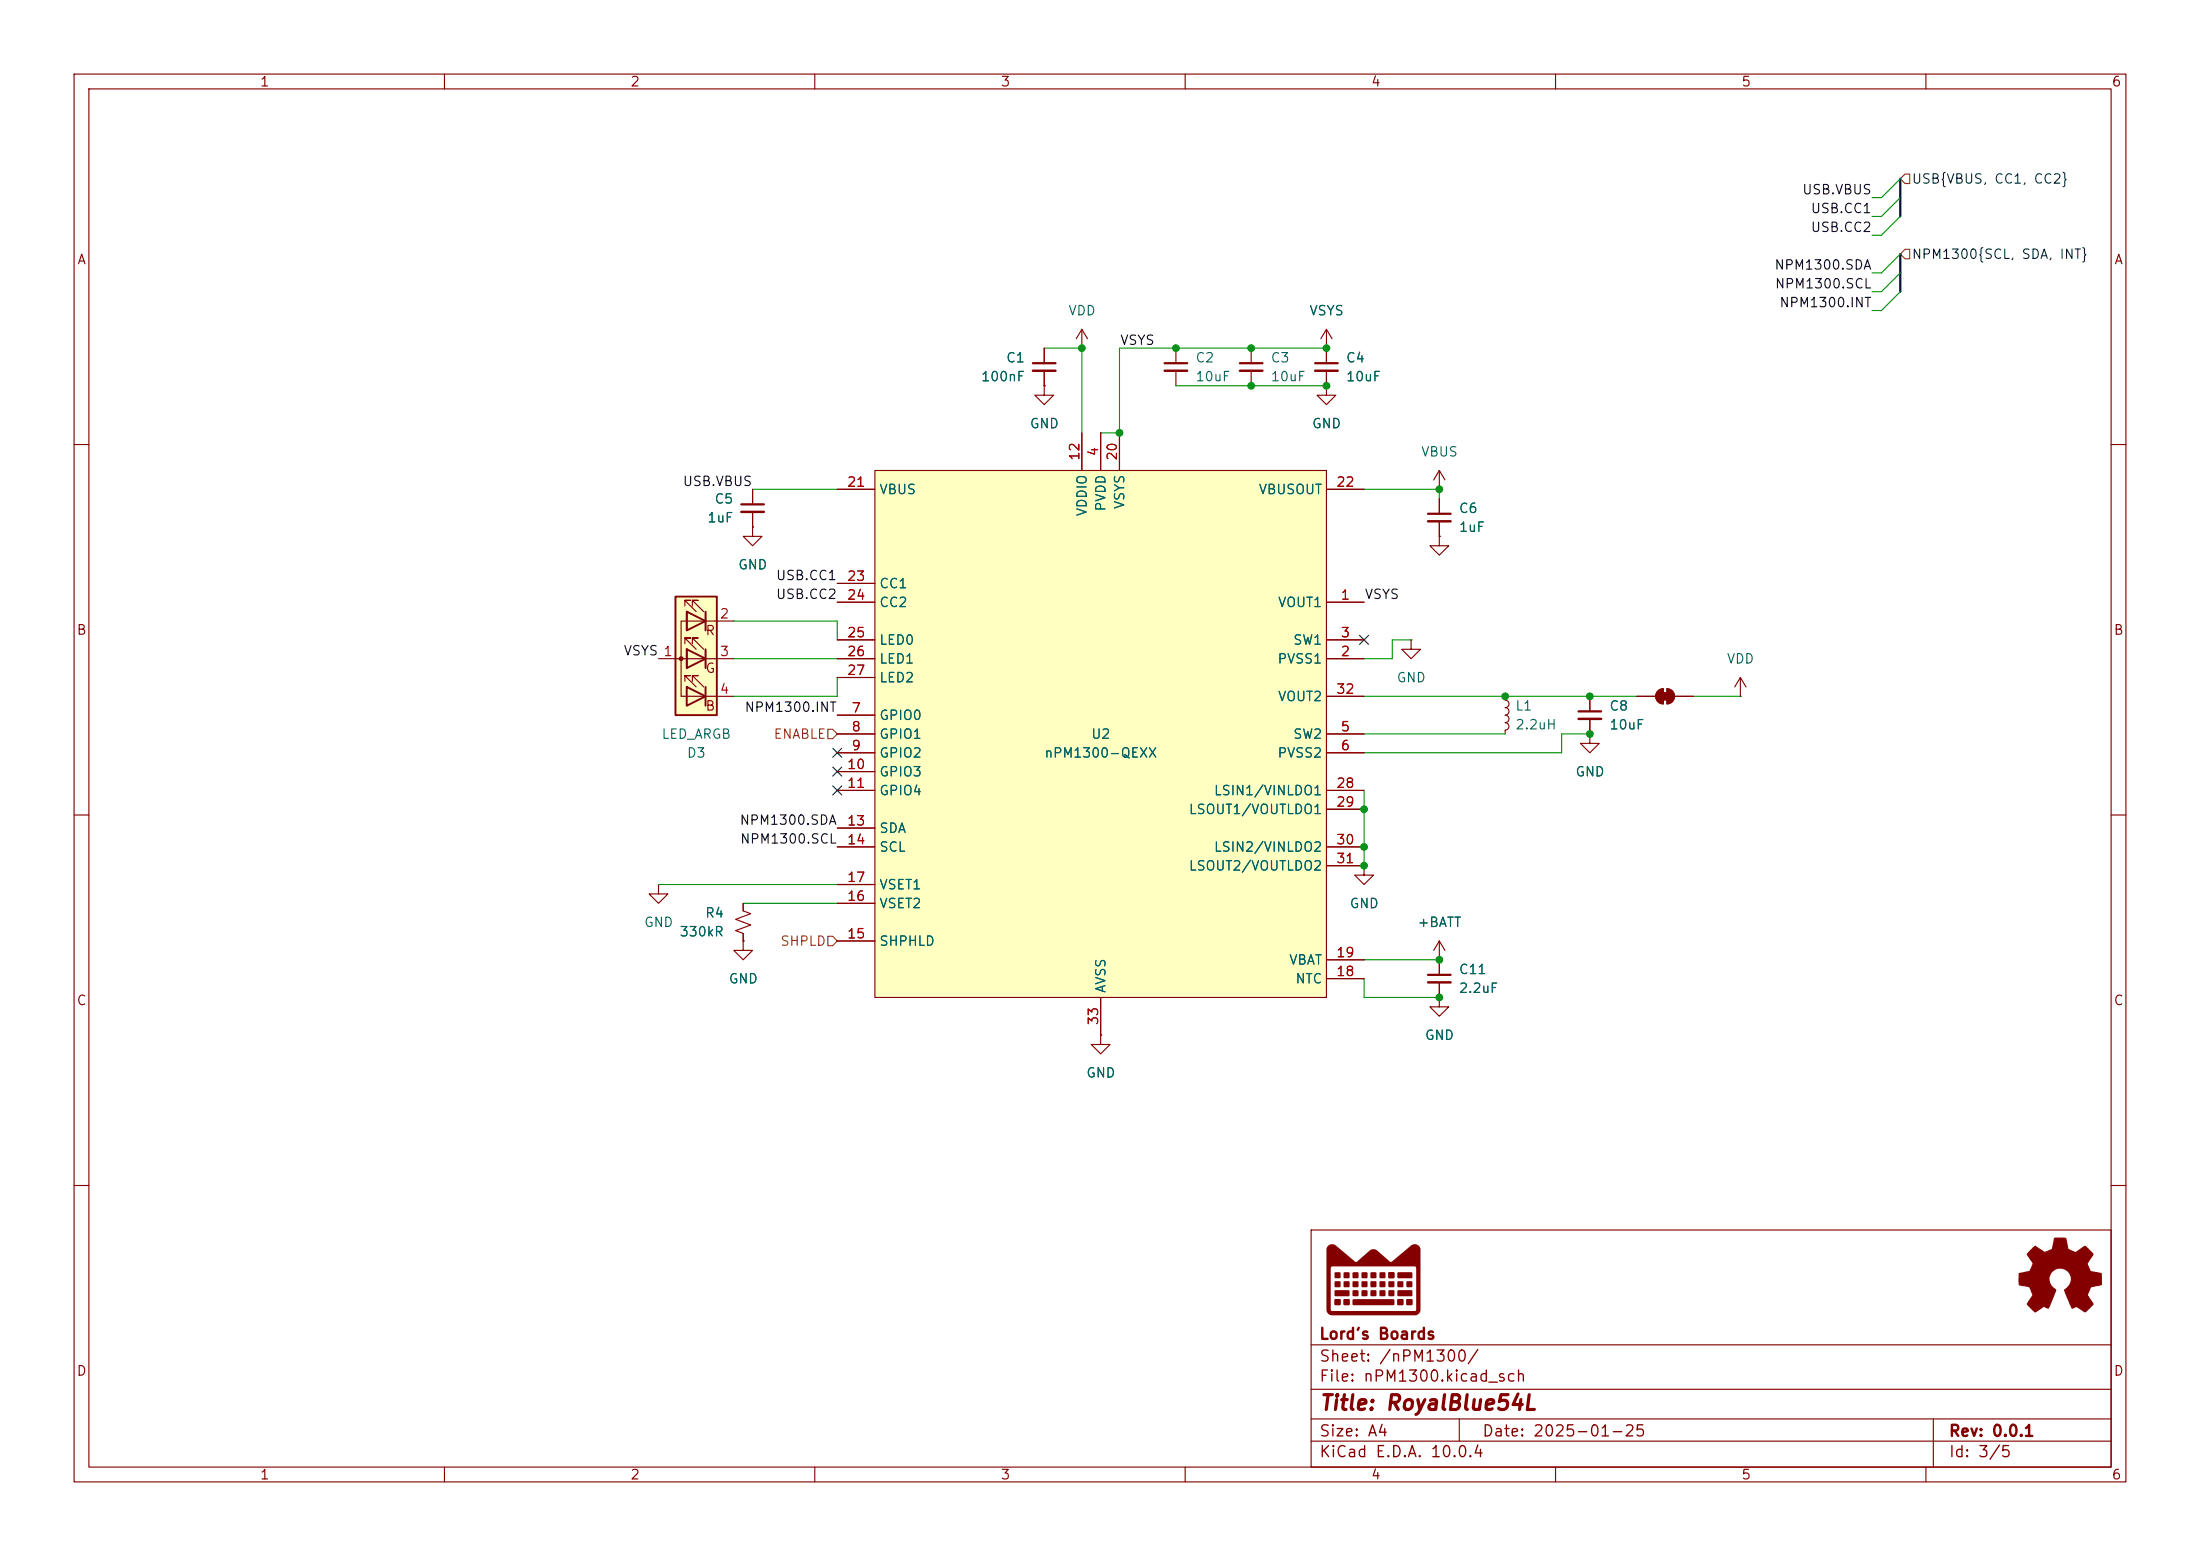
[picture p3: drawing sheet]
<svg xmlns="http://www.w3.org/2000/svg" width="297mm" height="210mm" viewBox="0 0 297 210" stroke-linecap="round" stroke-linejoin="round" font-family="sans-serif">
<g fill="none" stroke="#840000" stroke-width=".15">
<path d="M10 10h277v190h-277zM12 12h273v186h-273zM60 10v2M110 10v2M160 10v2M210 10v2M260 10v2M141 52.1v1.2h1.2l-1.2 1.3-1.3-1.3h1.3M141 52.1h.1M146 47h.1M146 44.5l-.7 1.2M146 44.5l.8 1.2"/>
<path d="M146 44.5v2.5M158.7 47v2M158.7 50v2.1M168.9 47v2M168.9 50v2.1M179.1 47h.1M179.1 52.1v1.2h-1.3l1.3 1.3 1.2-1.3h-1.2M179.1 52.1h.1M179.1 44.5l-.8 1.2M179.1 44.5l.7 1.2M179.1 44.5v4.5M179.1 50v2.1"/>
<path d="M10 60h2M101.6 71.1v1.3h1.3l-1.3 1.3-1.3-1.3h1.3M101.6 71.1h.1M194.3 66h.1M194.3 72.4v1.3h-1.3l1.3 1.2 1.3-1.2h-1.3M194.3 72.4h.1M194.3 63.5l-.8 1.3M194.3 63.5l.8 1.3M194.3 63.5v2.5M285 60h2M10 110h2M285 110h2"/>
<path d="M148.6 139.7v1.3h1.3l-1.3 1.2-1.3-1.2h1.3M148.6 139.7h.1M194.3 134.6v1.3h-1.3l1.3 1.3 1.3-1.3h-1.3M194.3 134.6h.1M10 160h2M177 166h108v32h-108zM285 160h2M60 198v2M110 198v2M160 198v2M177 194.5h108M177 191.5h108"/>
<path d="M177 187.5h108M177 181.5h108M197 191.5v3M210 198v2M260 198v2M261 191.5v6.5"/>
</g>
<path d="M157.2 49h3.1M167.4 49h3M177.5 49h3.1" fill="none" stroke="#840000" stroke-width=".3"/>
<path d="M157.2 50h3.1M167.4 50h3M177.5 50h3.1" fill="none" stroke="#840000" stroke-width=".33"/>
<path d="M118.1 63.5h61v71.1h-61z" fill="#ffffc2"/>
<g fill="none" stroke="#840000" stroke-width=".15">
<path d="M146 58.4v5.1M148.6 58.4v5.1M151.1 58.4v5.1M101.6 66v2.1M101.6 69.1v2M113 66h5.1M113 78.7h5.1M118.1 63.5h61v71.1h-61zM179.1 66h5M113 81.3h5.1M113 86.4h5.1M113 99.1h5.1"/>
<path d="M113 96.5h5.1M113 88.9h5.1M113 91.4h5.1M179.1 81.3h5M179.1 86.4h5M179.1 99.1h5M179.1 88.9h5M179.1 94h5M113 101.6h5.1M113 104.1h5.1M113 106.7h5.1M113 111.8h5.1"/>
<path d="M113 114.3h5.1M113 119.4h5.1M179.1 101.6h5M179.1 106.7h5M179.1 114.3h5M179.1 109.2h5M179.1 116.8h5M113 127h5.1M113 121.9h5.1M148.6 134.6v5.1M179.1 132.1h5M179.1 129.5h5"/>
</g>
<path d="M100.1 68.1h3" fill="none" stroke="#840000" stroke-width=".3"/>
<path d="M100.1 69.1h3" fill="none" stroke="#840000" stroke-width=".33"/>
<path d="M91.2 80.5h5.6v16h-5.6z" fill="#ffffc2"/>
<path d="M91.2 80.5h5.6v16h-5.6zM92.7 82.6l2.5 1.2-2.5 1.3zM92.7 87.6l2.5 1.3-2.5 1.3zM92.7 92.7l2.5 1.3-2.5 1.3zM95.2 82.6v2.5M95.2 87.6v2.6M95.2 92.7v2.6" fill="none" stroke="#840000" stroke-width=".25"/>
<g fill="none" stroke="#840000" stroke-width=".15">
<path d="M141 47v2M141 50v2.1M194.3 67.3v2M194.3 70.4v2M88.9 88.9h10.2M92.5 81.8v-.8h.7h-.7l1.5 1.6M92.5 86.9v-.8h.7h-.7l1.5 1.5M92.5 91.9v-.7h.7h-.7l1.5 1.5M92.7 82.6h.1M92.7 82.6v2.5zM92.7 87.6h.1M92.7 87.6v2.6z"/>
<path d="M93.5 81.8v-.8h.7h-.7l1.5 1.6M93.5 86.9v-.8h.7h-.7l1.5 1.5M93.5 91.9v-.7h.7h-.7l1.5 1.5M95.2 82.6v2.5M95.2 87.6v2.6M99.1 83.8h-7.2v10.2h7.2M88.9 119.4v1.3h-1.3l1.3 1.2 1.3-1.2h-1.3M88.9 119.4h.1M100.3 121.9v1l1 .4-2 .8 2 .7-2 .8 1 .4v1M100.3 127v1.3h1.3l-1.3 1.2-1.2-1.2h1.2M100.3 127h.1M194.3 129.5v2.1"/>
<path d="M194.3 132.6v2"/>
</g>
<circle cx="91.9" cy="88.9" r=".25" fill="#840000" stroke="#840000" stroke-width=".15"/>
<path d="M139.4 49h3.1M192.8 69.3h3M192.8 131.6h3" fill="none" stroke="#840000" stroke-width=".3"/>
<path d="M139.4 50h3.1M192.8 70.4h3M192.8 132.6h3" fill="none" stroke="#840000" stroke-width=".33"/>
<g fill="#840000">
<path d="M179.3 168.2l.2-.2a.77 .77 0 0 1 .8 .1l2.7 2.2h.2l1.8-1.6 .4-.1 .5 .1 1.9 1.6 2.7-2.2a.78 .78 0 0 1 .8-.1 .78 .78 0 0 1 .5 .7v8.1l-.1 .3-.2 .3-.5 .1h-11.2l-.5-.2-.2-.5v-5.6h.6v5.6l.1 .1h11.2l.2-.1v-5.6l-.3-.3h-11l-.2 .1v.2h-.6v-2.6z"/>
<path d="M180.2 171.7h.7v.8h-.7z"/>
<path d="M180.2 173h.7v.7h-.7z"/>
<path d="M180.2 175.4h.7v.7h-.7z"/>
<path d="M180.2 174.2l1.9-.1 .1 .2v.6l-.1 .1-1.8-.1-.1-.1z"/>
<path d="M181.4 171.7h.8v.8h-.8z"/>
<path d="M181.4 173h.8v.7h-.8z"/>
<path d="M181.4 175.4h.8v.7h-.8z"/>
<path d="M182.6 171.7h.8v.8h-.8z"/>
<path d="M182.6 173h.8v.7h-.8z"/>
<path d="M182.6 174.2h.8v.7h-.8z"/>
<path d="M183.8 171.7h.8v.8h-.8z"/>
<path d="M183.8 173h.8v.7h-.8z"/>
<path d="M183.8 174.2h.8v.7h-.8z"/>
<path d="M185 171.7h.8v.8h-.8z"/>
<path d="M185 173h.8v.7h-.8z"/>
<path d="M185 174.2h.8v.7h-.8z"/>
<path d="M186.3 171.7h.7v.8h-.7z"/>
<path d="M186.3 173h.7v.7h-.7z"/>
<path d="M186.3 174.2h.7v.7h-.7z"/>
<path d="M182.6 175.4l5.5-.1 .1 .2v.5l-.1 .2h-5.4l-.1-.2z"/>
<path d="M187.5 171.7h.7v.8h-.7z"/>
<path d="M187.5 173h.7v.7h-.7z"/>
<path d="M187.5 174.2h.7v.7h-.7z"/>
<path d="M188.7 173h.7v.7h-.7z"/>
<path d="M188.7 175.4h.7v.7h-.7z"/>
<path d="M188.7 171.7h1.9l.1 .1v.6l-.2 .1h-1.8l-.1-.1z"/>
<path d="M189.9 173h.7v.7h-.7z"/>
<path d="M188.7 174.2l1.9-.1 .1 .2v.6l-.2 .1-1.8-.1-.1-.1z"/>
<path d="M189.9 175.4h.7v.7h-.7z"/>
</g>
<g fill="none" stroke="#840000" stroke-width=".15">
<path d="M141 52.1h.1M141 47v2M141 50v2.1M146 58.4v5.1M148.6 58.4v5.1M151.1 58.4v5.1M179.1 47h.1M179.1 52.1h.1M179.1 47v2M179.1 50v2.1M101.6 71.1h.1M101.6 66v2.1"/>
<path d="M101.6 69.1v2M113 66h5.1M113 78.7h5.1M179.1 66h5M194.3 72.4h.1M194.3 67.3v2M194.3 70.4v2M113 81.3h5.1M113 86.4h5.1M113 99.1h5.1M113 96.5h5.1M113 88.9h5.1"/>
<path d="M113 91.4h5.1M179.1 94h5M179.1 81.3h5M179.1 86.4h5M179.1 99.1h5M179.1 88.9h5M190.5 86.4v1.2h-1.3l1.3 1.3 1.3-1.3h-1.3M190.5 86.4h.1M203.2 94v.5a.51 .51 0 0 1 .5 .5 .51 .51 0 0 1-.5 .5 .5 .5 0 0 1 .5 .5 .5 .5 0 0 1-.5 .5 .51 .51 0 0 1 .5 .5 .51 .51 0 0 1-.5 .5 .5 .5 0 0 1 .5 .5 .5 .5 0 0 1-.5 .5v.6M214.6 99.1v1.2h-1.2l1.2 1.3 1.3-1.3h-1.3M214.6 99.1h.1M214.6 94v2"/>
<path d="M214.6 97v2.1M221 94h2.5M223.8 93.3l.4-.3h.3v2a1.02 1.02 0 0 1-.9-.6 1.02 1.02 0 0 1 .2-1.1zM225 93a1.02 1.02 0 0 1 1.1 1 1.02 1.02 0 0 1-1.1 1zM226.1 94h2.5M234.9 94h.1M234.9 91.4l-.7 1.3M234.9 91.4l.8 1.3M234.9 91.4v2.6M113 101.6h5.1M113 104.1h5.1M113 106.7h5.1"/>
<path d="M113 111.8h5.1M113 114.3h5.1M113 119.4h5.1M179.1 101.6h5M179.1 106.7h5M179.1 114.3h5M179.1 109.2h5M179.1 116.8h5M184.1 116.8v1.3h-1.2l1.2 1.3 1.3-1.3h-1.3M184.1 116.8h.1M100.3 127h.1M100.3 121.9v1"/>
<path d="M100.3 126v1M113 127h5.1M113 121.9h5.1M148.6 139.7h.1M148.6 134.6v5.1M179.1 132.1h5M179.1 129.5h5M194.3 129.5h.1M194.3 134.6h.1M194.3 127l-.8 1.3M194.3 127l.8 1.3M194.3 127v4.6"/>
<path d="M194.3 132.6v2"/>
</g>
<path d="M213.1 96h3.1" fill="none" stroke="#840000" stroke-width=".3"/>
<path d="M213.1 97h3.1" fill="none" stroke="#840000" stroke-width=".33"/>
<g fill="#840000" stroke="#840000" stroke-width=".15">
<path d="M224.3 93.5h1v1h-1z"/>
<path d="M223.8 93.3l.4-.3h.3v2a1.02 1.02 0 0 1-.9-.6 1.02 1.02 0 0 1 .2-1.1z"/>
<path d="M225 93a1.02 1.02 0 0 1 1.1 1 1.02 1.02 0 0 1-1.1 1z"/>
<path d="M274.2 168.7l.6-.5 1.1 .8h.4l.8-.4 .3-1.5h1.3h.2l.3 1.5 1 .5 1.3-.9 1 1-.7 1.4 .4 1 1.5 .3v1.5l-1.4 .3-.1 .1-.4 1 .8 1.2-.1 .1-1 1-1.2-.8-.6 .3-1-2.5a1.54 1.54 0 0 0 .4-2.6 1.54 1.54 0 0 0-2.5 1 1.97 1.97 0 0 0 .9 1.6l-1 2.5-.6-.3-1.2 .7-1-1 .8-1.2-.5-1.1-1.4-.3v-1.5l1.2-.2a.83 .83 0 0 0 .5-.8l.2-.4-.8-1.2z"/>
</g>
<path d="M257.2 33.7h.6v1.2h-.6l-.7-.6zM257.2 23.5h.6v1.3h-.6l-.7-.7zM111.8 98.4h.6l.6 .7-.6 .6h-.6zM111.8 126.4h.6l.6 .6-.6 .6h-.6z" fill="none" stroke="#725600" stroke-width=".15"/>
<path d="M256.5 24.1v5.1M256.5 34.3v5.1" fill="none" stroke="#000084" stroke-width=".3"/>
<g fill="none" stroke="#009600" stroke-width=".15">
<path d="M256.5 36.8l-2.5 2.6h-1.3M256.5 34.3l-2.5 2.5h-1.3M256.5 39.4l-2.5 2.5h-1.3M256.5 26.7l-2.5 2.5h-1.3M256.5 29.2l-2.5 2.6h-1.3M256.5 24.1l-2.5 2.6h-1.3M141 47h5v11.4M158.7 52.1h20.4M179.1 47h-28v11.4h-2.5M101.6 66h11.4M184.1 66h10.2v1.3M99.1 88.9h13.9"/>
<path d="M99.1 83.8h13.9v2.6M113 91.4v2.6h-13.9M184.1 99.1h19.1M184.1 94h36.9M190.5 86.4h-2.5v2.5h-3.9M214.6 99.1h-3.8v2.5h-26.7M228.6 94h6.3M88.9 119.4h24.1M184.1 106.7v10.1M100.3 121.9h12.7M184.1 132.1v2.5h10.2M184.1 129.5h10.2"/>
</g>
<path d="M183.5 85.8l1.3 1.2M184.8 85.8l-1.3 1.2M112.4 101l1.2 1.2M112.4 106.1l1.2 1.2M112.4 103.5l1.2 1.2M113.6 101l-1.2 1.2M113.6 106.1l-1.2 1.2M113.6 103.5l-1.2 1.2" fill="none" stroke="#000084" stroke-width=".15"/>
<g fill="#009600" stroke="#009600" stroke-width=".14">
<circle cx="184.1" cy="109.2" r=".46"/>
<circle cx="184.1" cy="114.3" r=".46"/>
<circle cx="184.1" cy="116.8" r=".46"/>
<circle cx="158.7" cy="47" r=".46"/>
<circle cx="168.9" cy="47" r=".46"/>
<circle cx="168.9" cy="52.1" r=".46"/>
<circle cx="179.1" cy="47" r=".46"/>
<circle cx="151.1" cy="58.4" r=".46"/>
<circle cx="146" cy="47" r=".46"/>
<circle cx="194.3" cy="129.5" r=".46"/>
<circle cx="194.3" cy="134.6" r=".46"/>
<circle cx="179.1" cy="52.1" r=".46"/>
<circle cx="194.3" cy="66" r=".46"/>
<circle cx="214.6" cy="99.1" r=".46"/>
<circle cx="203.2" cy="94" r=".46"/>
<circle cx="214.6" cy="94" r=".46"/>
</g>
<text font-size="2" fill="#840000" x="178" y="190.8">Title: RoyalBlue54L</text>
<g font-size="1.5" fill="#840000">
<text x="178" y="184.2">Sheet: /nPM1300/</text>
<text x="178" y="181.2">Lord's Boards</text>
<text x="178" y="186.9">File: nPM1300.kicad_sch</text>
<text x="178" y="197.1">KiCad E.D.A. 10.0.4</text>
<text x="178" y="194.3">Size: A4</text>
<text x="200" y="194.3">Date: 2025-01-25</text>
<text x="263" y="194.3">Rev: 0.0.1</text>
<text x="263" y="197.1">Id: 3/5</text>
</g>
<g font-size="1.3" fill="#840000">
<text x="35" y="12">1</text>
<text x="85" y="12">2</text>
<text x="135" y="12">3</text>
<text x="185" y="12">4</text>
<text x="235" y="12">5</text>
<text x="285" y="12">6</text>
<text x="10.3" y="36">A</text>
<text x="285.3" y="36">A</text>
<text x="10.3" y="86">B</text>
<text x="95.1" y="86.1">R</text>
<text x="285.3" y="86">B</text>
<text x="95.1" y="91.1">G</text>
<text x="95.1" y="96.2">B</text>
<text x="10.3" y="136">C</text>
<text x="285.3" y="136">C</text>
<text x="10.3" y="186">D</text>
<text x="285.3" y="186">D</text>
<text x="35" y="200">1</text>
<text x="85" y="200">2</text>
<text x="135" y="200">3</text>
<text x="185" y="200">4</text>
<text x="235" y="200">5</text>
<text x="285" y="200">6</text>
</g>
<g font-size="1.3" fill="#0f0f0f">
<text x="243.2" y="26.5">USB.VBUS</text>
<text x="244.4" y="29.1">USB.CC1</text>
<text x="244.4" y="31.6">USB.CC2</text>
<text x="239.5" y="36.7">NPM1300.SDA</text>
<text x="239.5" y="39.2">NPM1300.SCL</text>
<text x="240.1" y="41.8">NPM1300.INT</text>
<text x="151.1" y="46.9">VSYS</text>
<text x="92.1" y="65.9">USB.VBUS</text>
<text x="104.7" y="81.2">USB.CC2</text>
<text x="104.7" y="78.6">USB.CC1</text>
<text x="184.1" y="81.2">VSYS</text>
<text x="84.1" y="88.8">VSYS 1</text>
<text x="100.4" y="96.4">NPM1300.INT</text>
<text x="99.8" y="111.6">NPM1300.SDA</text>
<text x="99.8" y="114.2">NPM1300.SCL</text>
</g>
<g font-size="1.3" fill="#000084">
<text x="258" y="25.1">USB{VBUS, CC1, CC2}</text>
<text x="258" y="35.3">NPM1300{SCL, SDA, INT}</text>
</g>
<g font-size="1.3" fill="#006464">
<text x="144.1" y="42.9">VDD</text>
<text x="176.7" y="42.9">VSYS</text>
<text x="132.4" y="51.8">100nF</text>
<text x="135.7" y="49.2">C1</text>
<text x="161.3" y="49.2">C2</text>
<text x="161.3" y="51.8">10uF</text>
<text x="171.5" y="49.2">C3</text>
<text x="171.5" y="51.8">10uF</text>
<text x="181.6" y="49.2">C4</text>
<text x="181.6" y="51.8">10uF</text>
<text x="138.9" y="58.1">GND</text>
<text x="177" y="58.1">GND</text>
<text x="191.8" y="61.9">VBUS</text>
<text x="95.4" y="70.8">1uF</text>
<text x="96.4" y="68.3">C5</text>
<text x="118.6" y="67">VBUS</text>
<text x="147" y="69.8" transform="rotate(-90 147 69.8)">VDDIO</text>
<text x="149.6" y="69.1" transform="rotate(-90 149.6 69.1)">PVDD</text>
<text x="152.1" y="68.8" transform="rotate(-90 152.1 68.8)">VSYS</text>
<text x="169.8" y="67">VBUSOUT</text>
<text x="196.9" y="69.6">C6</text>
<text x="99.6" y="77.2">GND</text>
<text x="196.9" y="72.1">1uF</text>
<text x="118.6" y="79.7">CC1</text>
<text x="118.6" y="82.3">CC2</text>
<text x="172.4" y="82.3">VOUT1</text>
<text x="118.6" y="87.3">LED0</text>
<text x="118.6" y="89.9">LED1</text>
<text x="172.4" y="89.9">PVSS1</text>
<text x="174.5" y="87.3">SW1</text>
<text x="233" y="89.9">VDD</text>
<text x="118.6" y="92.4">LED2</text>
<text x="172.4" y="95">VOUT2</text>
<text x="188.5" y="92.4">GND</text>
<text x="89.2" y="100">LED_ARGB</text>
<text x="118.6" y="97.5">GPIO0</text>
<text x="118.6" y="100">GPIO1</text>
<text x="147.2" y="100">U2</text>
<text x="174.5" y="100">SW2</text>
<text x="204.5" y="98.8">2.2uH</text>
<text x="204.5" y="96.2">L1</text>
<text x="217.2" y="96.2">C8</text>
<text x="217.2" y="98.8">10uF</text>
<text x="92.6" y="102.6">D3</text>
<text x="118.6" y="102.6">GPIO2</text>
<text x="118.6" y="105.1">GPIO3</text>
<text x="118.6" y="107.7">GPIO4</text>
<text x="140.9" y="102.6">nPM1300-QEXX</text>
<text x="163.8" y="107.7">LSIN1/VINLDO1</text>
<text x="172.4" y="102.6">PVSS2</text>
<text x="212.6" y="105.1">GND</text>
<text x="118.6" y="112.7">SDA</text>
<text x="160.4" y="110.2">LSOUT1/VOUTLDO1</text>
<text x="118.6" y="115.3">SCL</text>
<text x="160.4" y="117.8">LSOUT2/VOUTLDO2</text>
<text x="163.8" y="115.3">LSIN2/VINLDO2</text>
<text x="86.9" y="125.4">GND</text>
<text x="95.1" y="124.2">R4</text>
<text x="118.6" y="122.9">VSET2</text>
<text x="118.6" y="120.4">VSET1</text>
<text x="182.1" y="122.9">GND</text>
<text x="191.3" y="125.4">+BATT</text>
<text x="91.7" y="126.7">330kR</text>
<text x="118.6" y="128">SHPHLD</text>
<text x="173.9" y="130.5">VBAT</text>
<text x="196.9" y="131.8">C11</text>
<text x="98.3" y="133.1">GND</text>
<text x="149.6" y="134.1" transform="rotate(-90 149.6 134.1)">AVSS</text>
<text x="174.8" y="133.1">NTC</text>
<text x="196.9" y="134.3">2.2uF</text>
<text x="192.3" y="140.7">GND</text>
<text x="146.6" y="145.8">GND</text>
</g>
<g font-size="1.3" fill="#a90000">
<text x="146" y="62.3" transform="rotate(-90 146 62.3)">12</text>
<text x="148.6" y="61.7" transform="rotate(-90 148.6 61.7)">4</text>
<text x="151.1" y="62.3" transform="rotate(-90 151.1 62.3)">20</text>
<text x="114.3" y="66">21</text>
<text x="180.3" y="66">22</text>
<text x="97.1" y="83.8">2</text>
<text x="114.3" y="78.7">23</text>
<text x="114.3" y="81.3">24</text>
<text x="180.9" y="81.3">1</text>
<text x="97.1" y="88.9">3</text>
<text x="114.3" y="86.3">25</text>
<text x="114.3" y="88.9">26</text>
<text x="180.9" y="86.3">3</text>
<text x="180.9" y="88.9">2</text>
<text x="97.1" y="94">4</text>
<text x="114.3" y="91.4">27</text>
<text x="180.3" y="94">32</text>
<text x="114.9" y="96.5">7</text>
<text x="114.9" y="99">8</text>
<text x="114.9" y="101.6">9</text>
<text x="180.9" y="99">5</text>
<text x="180.9" y="101.6">6</text>
<text x="114.3" y="104.1">10</text>
<text x="114.3" y="106.7">11</text>
<text x="180.3" y="106.7">28</text>
<text x="114.3" y="111.7">13</text>
<text x="180.3" y="109.2">29</text>
<text x="114.3" y="114.3">14</text>
<text x="114.3" y="119.4">17</text>
<text x="180.3" y="114.3">30</text>
<text x="180.3" y="116.8">31</text>
<text x="114.3" y="121.9">16</text>
<text x="114.3" y="127">15</text>
<text x="180.3" y="129.5">19</text>
<text x="180.3" y="132.1">18</text>
<text x="148.6" y="138.5" transform="rotate(-90 148.6 138.5)">33</text>
</g>
<g font-size="1.3" fill="#725600">
<text x="104.4" y="100">ENABLE</text>
<text x="105.3" y="128">SHPLD</text>
</g>
</svg>
